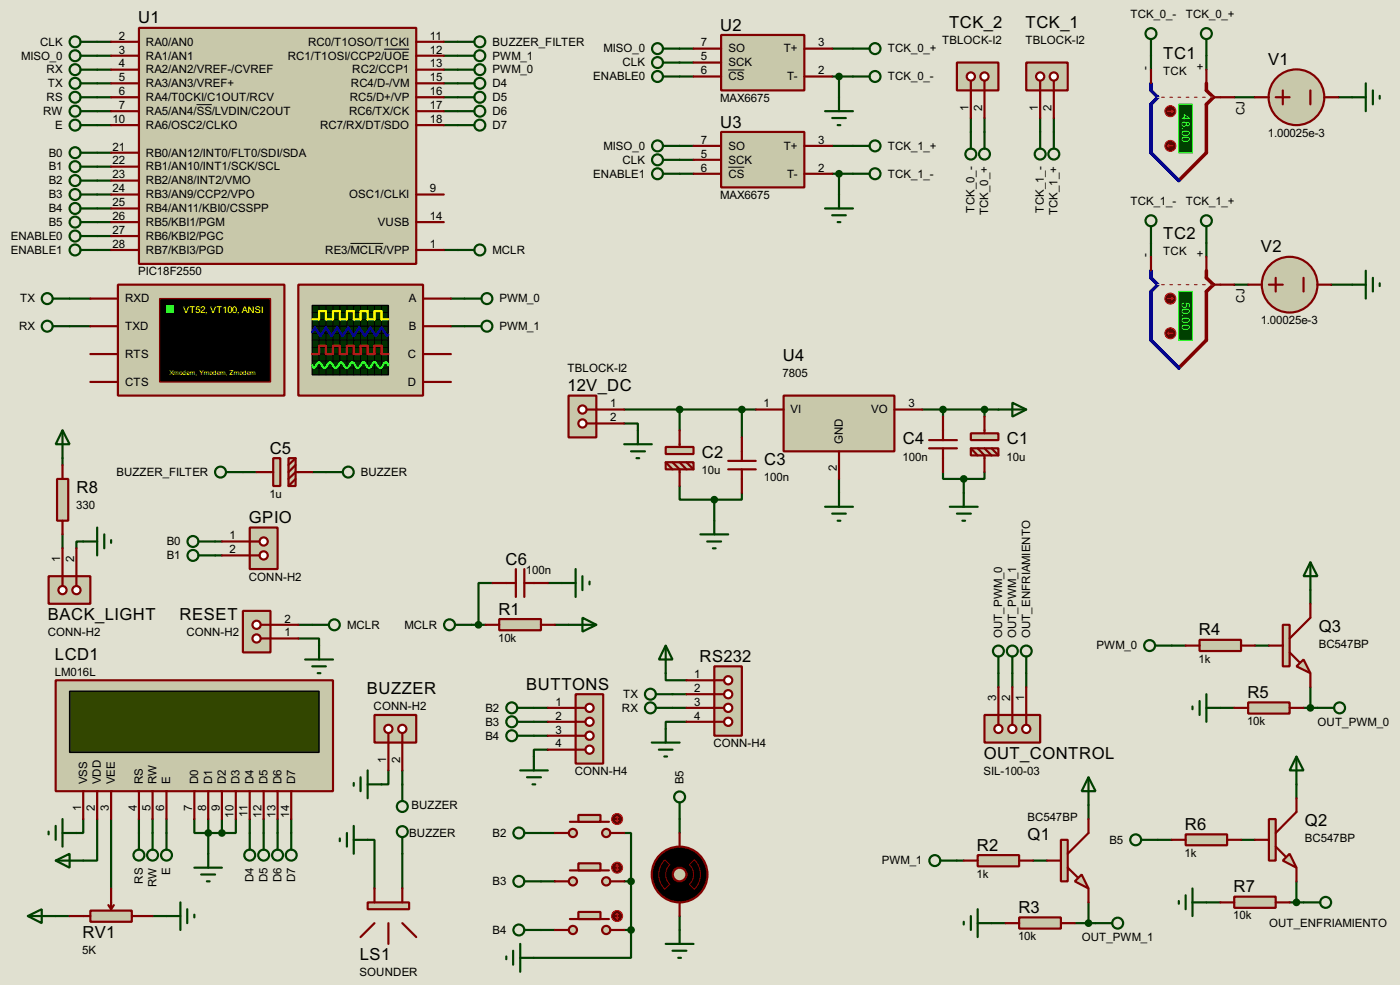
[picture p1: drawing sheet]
<svg xmlns="http://www.w3.org/2000/svg" width="256mm" height="180mm" viewBox="0 0 256 180" stroke-linecap="round" stroke-linejoin="round" font-family="sans-serif">
<path d="M0 0h256.5v180.3h-256.5z" fill="#e0e0d0"/>
<g fill="none" stroke="#004000" stroke-width=".4">
<path d="M17.8 17.8h2.6M17.8 15.3h2.6M17.8 7.7h2.6M17.8 10.2h2.6M17.8 12.8h2.6M81.3 17.8h2.6M81.3 15.3h2.6M81.3 7.7h2.6M81.3 10.2h2.6M81.3 12.8h2.6M124.5 8.9h2.6M124.5 11.5h2.6"/>
<path d="M124.5 14h2.6M152.5 8.9h3.8M152.5 14h3.8M153.7 14v3.8M210.9 10.2v2.6M221 10.2v2.6M226.1 17.8h3.8M245.2 17.8h2.5M17.8 20.4h2.6M17.8 22.9h2.6M17.8 30.5h2.6M17.8 28h2.6"/>
<path d="M17.8 38.2h2.6M17.8 35.6h2.6M17.8 33.1h2.6M81.3 20.4h2.6M81.3 22.9h2.6M124.5 26.7h2.6M124.5 29.3h2.6M124.5 31.8h2.6M152.5 26.7h3.8M152.5 31.8h3.8M153.7 31.8v3.8M177.9 21.6v2.6"/>
<path d="M180.4 21.6v2.6M190.6 21.6v2.6M193.1 21.6v2.6M12.8 54.7h3.8M12.8 59.7h3.8M17.8 43.2h2.6M17.8 45.8h2.6M17.8 40.7h2.6M81.3 45.8h2.6M82.6 54.7h2.5M82.6 59.7h2.5M210.9 44.5v2.5"/>
<path d="M221 44.5v2.5M226.1 52.1h2.6M243.9 52.1h3.8M114.4 77.5h2.5v1.3M114.4 75h24.1M124.5 75v3.8M135.9 75v5.1M169 75h13.9M172.8 75v1.3M180.4 75v1.3M11.5 83.9v1.2M11.5 97.8v2.6"/>
<path d="M15.3 99.1h-1.3v1.3M39.4 99.1h1.3M44.5 86.4h2.5M57.2 86.4h2.5M124.5 89v2.5h6.4M130.9 91.5v3.8M135.9 90.2v1.3h-5M153.7 87.7v2.5M172.8 86.4v1.3h3.8M176.6 87.7v2.5M180.4 86.4v1.3h-3.8M39.4 101.7h1.3"/>
<path d="M54.7 116.9h3.8v1.3M54.7 114.4h2.5M86.4 114.4h2.6M90.2 106.7h-2.5v7.7M100.4 106.7h2.5M101.7 114.4h2.5M214.7 118.2h2.5M229.9 118.2h2.6M240.1 108v2.5M97.8 134.7h2.6M97.8 132.1h2.6M97.8 129.6h2.6"/>
<path d="M100.4 137.2h-2.6v1.3M122 123.2v1.3h3.8M123.2 129.6h2.6M123.2 127.1h2.6M125.8 132.1h-3.8v1.3M182.9 123.2v2.6M185.5 123.2v2.6M188 123.2v2.6M223.6 129.6h2.5M238.8 129.6h2.6M240.1 125.8v3.8M15.3 149.9v2.6h-1.3"/>
<path d="M17.8 149.9v7.6h-2.5M20.4 149.9v12.7M25.5 149.9v2.6M28 149.9v2.6M30.5 149.9v2.6M35.6 149.9v2.6h5.1M38.2 149.9v6.4M40.7 149.9v2.6M43.2 149.9v2.6h-2.5M45.8 149.9v2.6M48.3 149.9v2.6M50.9 149.9v2.6"/>
<path d="M53.4 149.9v2.6M67.4 153.7h1.2v8.9M71.2 141v2.6h-1.3M73.7 141v2.6M73.7 156.3v6.3M99.1 152.5h2.6M114.4 152.5h1.2v8.8M124.5 149.9v2.6M175.3 157.5h1.3M189.3 157.5h2.5M199.4 147.4v2.5M212.1 153.7h2.6"/>
<path d="M227.4 153.7h2.5M237.5 143.6v2.5M10.2 167.7h2.6M28 167.7h2.5M99.1 170.2h2.6M99.1 161.3h2.6M114.4 170.2h1.2M114.4 161.3h1.2M115.6 170.2v5.1h-17.8M115.6 161.3v8.9M124.5 167.7v2.5M181.7 169h2.5"/>
<path d="M196.9 169h3.8M199.4 165.2v3.8M221 165.2h2.6M236.3 165.2h2.5M237.5 161.3v3.9"/>
</g>
<path d="M10.2 124.5h50.8v20.3h-50.8z" fill="#c8c8aa" stroke="#800000" stroke-width=".4"/>
<path d="M12.8 126.5h45.7v11.2h-45.7z" fill="#324600" stroke="#000" stroke-width=".25"/>
<g fill="none" stroke="#800000" stroke-width=".4">
<path d="M15.3 144.8v5.1M17.8 144.8v5.1M20.4 144.8v5.1M25.5 144.8v5.1M28 144.8v5.1M30.5 144.8v5.1M35.6 144.8v5.1M38.2 144.8v5.1M40.7 144.8v5.1M43.2 144.8v5.1M45.8 144.8v5.1M48.3 144.8v5.1"/>
<path d="M50.9 144.8v5.1M53.4 144.8v5.1"/>
</g>
<path d="M25.5 5.1h50.8v43.2h-50.8z" fill="#c8c8aa" stroke="#800000" stroke-width=".4"/>
<g fill="none" stroke="#800000" stroke-width=".4">
<path d="M20.4 7.7h5.1M20.4 10.2h5.1M20.4 12.8h5.1M20.4 15.3h5.1M20.4 17.8h5.1M76.3 7.7h5M76.3 10.2h5M76.3 12.8h5M76.3 15.3h5M76.3 17.8h5M20.4 20.4h5.1M20.4 22.9h5.1"/>
<path d="M20.4 35.6h5.1M20.4 28h5.1M20.4 30.5h5.1M20.4 33.1h5.1M20.4 38.2h5.1M76.3 20.4h5M76.3 22.9h5M76.3 35.6h5M20.4 40.7h5.1M20.4 43.2h5.1M20.4 45.8h5.1M76.3 40.7h5"/>
<path d="M76.3 45.8h5"/>
</g>
<path d="M36 19.2h2.8M70.4 9h4.6M64.2 44.6h6" fill="none" stroke="#000" stroke-width=".18"/>
<g fill="none" stroke="#004000" stroke-width=".4">
<path d="M14.8 17.8h3M83.9 17.8h3M83.9 15.3h3M14.8 20.4h3M14.8 22.9h3M83.9 20.4h3M83.9 22.9h3M25.5 152.5v3M28 152.5v3M30.5 152.5v3M45.8 152.5v3M48.3 152.5v3"/>
<path d="M50.9 152.5v3M53.4 152.5v3"/>
<circle cx="13.7" cy="17.8" r="1"/>
<circle cx="87.9" cy="17.8" r="1"/>
<circle cx="87.9" cy="15.3" r="1"/>
<circle cx="13.7" cy="20.4" r="1"/>
<circle cx="13.7" cy="22.9" r="1"/>
<circle cx="87.9" cy="22.9" r="1"/>
<circle cx="87.9" cy="20.4" r="1"/>
<circle cx="25.4" cy="156.5" r="1"/>
<circle cx="27.9" cy="156.5" r="1"/>
<circle cx="30.5" cy="156.5" r="1"/>
<circle cx="45.7" cy="156.5" r="1"/>
<circle cx="48.3" cy="156.5" r="1"/>
<circle cx="50.8" cy="156.5" r="1"/>
<circle cx="53.3" cy="156.5" r="1"/>
</g>
<path d="M132.1 6.4h15.3v10.2h-15.3z" fill="#c8c8aa" stroke="#800000" stroke-width=".4"/>
<path d="M127.1 14h5M127.1 8.9h5M127.1 11.5h5M147.4 14h5.1M147.4 8.9h5.1M222.3 17.8h1.3" fill="none" stroke="#800000" stroke-width=".4"/>
<path d="M133.4 12.8h3" fill="none" stroke="#000" stroke-width=".18"/>
<g fill="none" stroke="#004000" stroke-width=".4">
<path d="M14.8 7.7h3M14.8 43.2h3"/>
<circle cx="13.7" cy="7.7" r="1"/>
<circle cx="13.7" cy="43.2" r="1"/>
</g>
<path d="M221 15.3v1.3l1.3 1.2-1.3 1.3v8.9l-5 5.1" fill="none" stroke="#800000" stroke-width=".65"/>
<path d="M210.9 15.3v1.3l1.2 1.2-1.2 1.3v8.9l5.1 5.1" fill="none" stroke="#00f" stroke-width=".65"/>
<path d="M212.1 17.8h10.2" fill="none" stroke="#e0e0d0" stroke-width=".18"/>
<path d="M222.3 17.8h-10.2" fill="none" stroke="#800000" stroke-width=".18" stroke-dasharray=".5 1"/>
<path d="M216 19.1h2.5v8.9h-2.5z" fill="#004000" stroke="#0f0" stroke-width=".2"/>
<path d="M210.9 12.8v2.5M221 12.8v2.5M223.6 17.8h2.5" fill="none" stroke="#800000" stroke-width=".4"/>
<circle cx="214.4" cy="20.4" r="1" fill="#400000" stroke="#f00" stroke-width=".2"/>
<path d="M213.9 20.4h1M214.7 20.1l.2 .3M214.9 20.4l-.2 .2" fill="none" stroke="#f00" stroke-width=".2"/>
<circle cx="214.4" cy="26.7" r="1" fill="#400000" stroke="#f00" stroke-width=".2"/>
<path d="M213.9 26.7l.3 .3M213.9 26.7h1M214.2 26.5l-.3 .2" fill="none" stroke="#f00" stroke-width=".2"/>
<g fill="none" stroke="#004000" stroke-width=".4">
<path d="M14.8 10.2h3M121.5 8.9h3M121.5 11.5h3M121.5 14h3M14.8 45.8h3M104.2 114.4h5.1M106.7 113.1l2.6 1.3-2.6 1.2z"/>
<circle cx="13.7" cy="10.2" r="1"/>
<circle cx="120.4" cy="11.5" r="1"/>
<circle cx="120.4" cy="8.9" r="1"/>
<circle cx="120.4" cy="14" r="1"/>
<circle cx="13.7" cy="45.8" r="1"/>
</g>
<path d="M132.1 24.2h15.3v10.1h-15.3z" fill="#c8c8aa" stroke="#800000" stroke-width=".4"/>
<path d="M127.1 31.8h5M127.1 26.7h5M127.1 29.3h5M147.4 31.8h5.1M147.4 26.7h5.1M222.3 52.1h1.3" fill="none" stroke="#800000" stroke-width=".4"/>
<path d="M133.4 30.6h3" fill="none" stroke="#000" stroke-width=".18"/>
<path d="M221 49.6v1.3l1.3 1.2-1.3 1.3v8.9l-5 5.1" fill="none" stroke="#800000" stroke-width=".65"/>
<path d="M210.9 49.6v1.3l1.2 1.2-1.2 1.3v8.9l5.1 5.1" fill="none" stroke="#00f" stroke-width=".65"/>
<path d="M212.1 52.1h10.2" fill="none" stroke="#e0e0d0" stroke-width=".18"/>
<path d="M222.3 52.1h-10.2" fill="none" stroke="#800000" stroke-width=".18" stroke-dasharray=".5 1"/>
<path d="M216 53.4h2.5v8.9h-2.5z" fill="#004000" stroke="#0f0" stroke-width=".2"/>
<path d="M210.9 47v2.6M221 47v2.6M223.6 52.1h2.5" fill="none" stroke="#800000" stroke-width=".4"/>
<circle cx="214.4" cy="54.7" r="1" fill="#400000" stroke="#f00" stroke-width=".2"/>
<path d="M213.9 54.7h1M214.7 54.4l.2 .3M214.9 54.7l-.2 .2" fill="none" stroke="#f00" stroke-width=".2"/>
<circle cx="214.4" cy="61" r="1" fill="#400000" stroke="#f00" stroke-width=".2"/>
<path d="M213.9 61l.3 .3M213.9 61h1M214.2 60.8l-.3 .2" fill="none" stroke="#f00" stroke-width=".2"/>
<g fill="none" stroke="#004000" stroke-width=".4">
<path d="M83.9 12.8h3M83.9 10.2h3M121.5 26.7h3M121.5 29.3h3M121.5 31.8h3"/>
<circle cx="87.9" cy="10.2" r="1"/>
<circle cx="87.9" cy="12.8" r="1"/>
<circle cx="120.4" cy="26.7" r="1"/>
<circle cx="120.4" cy="29.3" r="1"/>
<circle cx="120.4" cy="31.8" r="1"/>
</g>
<path d="M54.7 52.1h22.8v20.3h-22.8z" fill="#c8c8aa" stroke="#800000" stroke-width=".4"/>
<path d="M57.2 55.9h14v12.7h-14z" fill="#003000" stroke="#000" stroke-width=".25"/>
<g fill="none" stroke="#000" stroke-width=".18">
<path d="M57.2 59.7h14M57.2 57.2h14M57.2 58.5h14M58.5 55.9v12.7M59.7 55.9v12.7M61 55.9v12.7M62.3 55.9v12.7M63.6 55.9v12.7M64.8 55.9v12.7M66.1 55.9v12.7M67.4 55.9v12.7M68.6 55.9v12.7"/>
<path d="M69.9 55.9v12.7M57.2 61h14M57.2 63.6h14M57.2 64.8h14M57.2 66.1h14M57.2 67.4h14M57.2 62.3h14"/>
</g>
<path d="M57.2 58.5h1.3v-1.5h1.2v1.5h1.3v-1.5h1.3v1.5h1.3v-1.5h1.2v1.5h1.3v-1.5h1.3v1.5h1.2v-1.5h1.3v1.5h1.3" fill="none" stroke="#ff0" stroke-width=".4"/>
<path d="M57.2 64.8h1.3v-1.5h1.2v1.5h1.3v-1.5h1.3v1.5h1.3v-1.5h1.2v1.5h1.3v-1.5h1.3v1.5h1.2v-1.5h1.3v1.5h1.3" fill="none" stroke="#f00" stroke-width=".4"/>
<path d="M57.2 60.8l.5-.8 1 1.5 1-1.5 1.1 1.5 1-1.5 1 1.5 1-1.5 1 1.5 1-1.5 1.1 1.5 1-1.5 1 1.5 1-1.5 1 1.5 .3-.2" fill="none" stroke="#00f" stroke-width=".4"/>
<path d="M57.2 66.9l.3 .5 .2-.2 .5-.8 .3-.1 .2 .1 .5 .8 .3 .2 .2-.2 .5-.8 .3-.1 .2 .1 .5 .8 .3 .2 .3-.2 .5-.8 .2-.1 .3 .1 .2 .5a.54 .54 0 0 0 .8 .3l.5-.8 .3-.1 .2 .1 .5 .8 .3 .2 .2-.2 .5-.8 .3-.1 .2 .1 .5 .8 .3 .2 .3-.2 .4-.8 .3-.1 .3 .1 .2 .5a.54 .54 0 0 0 .8 .3l.5-.8 .3-.1 .2 .1 .3 .5" fill="none" stroke="#0f0" stroke-width=".4"/>
<path d="M77.5 54.7h5.1M77.5 59.7h5.1M77.5 64.8h5.1M77.5 69.9h5.1" fill="none" stroke="#800000" stroke-width=".4"/>
<g fill="none" stroke="#004000" stroke-width=".4">
<path d="M153.7 17.8v2.6M151.2 20.4h5.1M151.2 38.2h5.1M152.5 21.6h2.5M152.5 39.4h2.5M153.5 22.9h.5M153.7 35.6v2.6M85.1 54.7h3.1M85.1 59.7h3.1M153.5 40.7h.5"/>
<circle cx="89.2" cy="54.7" r="1"/>
<circle cx="89.2" cy="59.7" r="1"/>
</g>
<circle cx="237.5" cy="17.8" r="5.1" fill="#c8c8aa" stroke="#800000" stroke-width=".4"/>
<path d="M229.9 17.8h2.6M233.7 17.8h2.6M235 16.6v2.5M240.1 16.6v2.5M242.6 17.8h2.6" fill="none" stroke="#800000" stroke-width=".4"/>
<path d="M247.7 17.8h2.5M250.2 15.3v5.1M251.5 16.6v2.5M252.8 17.6v.5" fill="none" stroke="#004000" stroke-width=".4"/>
<circle cx="236.2" cy="52.1" r="5.1" fill="#c8c8aa" stroke="#800000" stroke-width=".4"/>
<path d="M228.7 52.1h2.5M232.5 52.1h2.5M233.7 50.9v2.5M238.8 50.9v2.5M241.4 52.1h2.5" fill="none" stroke="#800000" stroke-width=".4"/>
<path d="M247.7 52.1h2.5M250.2 49.6v5.1M251.5 50.9v2.5M252.8 51.9v.5" fill="none" stroke="#004000" stroke-width=".4"/>
<g fill="#c8c8aa" stroke="#800000" stroke-width=".4">
<circle cx="111" cy="170.2" r=".75"/>
<circle cx="104.9" cy="170.2" r=".75"/>
</g>
<path d="M104.4 168.2h7.2" fill="none" stroke="#800000" stroke-width=".4"/>
<path d="M106 166.9h4v1.3h-4z" fill="#c8c8aa" stroke="#800000" stroke-width=".4"/>
<path d="M101.7 170.2h2.5M111.8 170.2h2.6" fill="none" stroke="#800000" stroke-width=".4"/>
<circle cx="113" cy="167.7" r="1" fill="#400000" stroke="#f00" stroke-width=".2"/>
<path d="M112.8 167.9l.3 .3M113.1 167.2v1M113.1 167.2l-.3 .2M113.1 167.2l.2 .2M113.3 167.9l-.2 .3" fill="none" stroke="#f00" stroke-width=".2"/>
<g fill="none" stroke="#004000" stroke-width=".4">
<path d="M14.8 30.5h3M14.8 28h3M14.8 38.2h3M14.8 35.6h3M14.8 33.1h3M14.8 40.7h3M96.1 170.2h3"/>
<circle cx="13.7" cy="30.5" r="1"/>
<circle cx="13.7" cy="33.1" r="1"/>
<circle cx="13.7" cy="38.2" r="1"/>
<circle cx="13.7" cy="35.6" r="1"/>
<circle cx="13.7" cy="28" r="1"/>
<circle cx="13.7" cy="40.7" r="1"/>
<circle cx="95" cy="170.2" r="1"/>
</g>
<g fill="#c8c8aa" stroke="#800000" stroke-width=".4">
<circle cx="111" cy="152.5" r=".75"/>
<circle cx="104.9" cy="152.5" r=".75"/>
</g>
<path d="M104.4 150.4h7.2" fill="none" stroke="#800000" stroke-width=".4"/>
<path d="M106 149.2h4v1.2h-4z" fill="#c8c8aa" stroke="#800000" stroke-width=".4"/>
<path d="M101.7 152.5h2.5M111.8 152.5h2.6" fill="none" stroke="#800000" stroke-width=".4"/>
<circle cx="113" cy="149.9" r="1" fill="#400000" stroke="#f00" stroke-width=".2"/>
<path d="M112.8 150.2l.3 .2M113.1 149.4v1M113.1 149.4l-.3 .3M113.1 149.4l.2 .3M113.3 150.2l-.2 .2" fill="none" stroke="#f00" stroke-width=".2"/>
<g fill="#c8c8aa" stroke="#800000" stroke-width=".4">
<circle cx="111" cy="161.3" r=".75"/>
<circle cx="104.9" cy="161.3" r=".75"/>
</g>
<path d="M104.4 159.3h7.2" fill="none" stroke="#800000" stroke-width=".4"/>
<path d="M106 158h4v1.3h-4z" fill="#c8c8aa" stroke="#800000" stroke-width=".4"/>
<path d="M101.7 161.3h2.5M111.8 161.3h2.6" fill="none" stroke="#800000" stroke-width=".4"/>
<circle cx="113" cy="158.8" r="1" fill="#400000" stroke="#f00" stroke-width=".2"/>
<path d="M112.8 159.1l.3 .2M113.1 158.3v1M113.1 158.3l-.3 .3M113.1 158.3l.2 .3M113.3 159.1l-.2 .2" fill="none" stroke="#f00" stroke-width=".2"/>
<g fill="none" stroke="#004000" stroke-width=".4">
<path d="M14.8 12.8h3M14.8 15.3h3M96.1 152.5h3M92.8 175.1v.5M94 174v2.6M95.3 175.3h2.5M95.3 172.8v5.1M96.1 161.3h3"/>
<circle cx="13.7" cy="12.8" r="1"/>
<circle cx="13.7" cy="15.3" r="1"/>
<circle cx="95" cy="152.5" r="1"/>
<circle cx="95" cy="161.3" r="1"/>
</g>
<circle cx="115.6" cy="161.3" r=".5" fill="#004000" stroke="#004000" stroke-width=".4"/>
<path d="M21.6 52.1h30.5v20.3h-30.5z" fill="#c8c8aa" stroke="#800000" stroke-width=".4"/>
<path d="M29.3 54.7h20.3v15.2h-20.3z" fill="#000" stroke="#800000" stroke-width=".25"/>
<path d="M30.5 55.9h1.3v1.3h-1.3z" fill="#0f0"/>
<path d="M16.6 54.7h5M16.6 59.7h5M16.6 64.8h5M16.6 69.9h5" fill="none" stroke="#800000" stroke-width=".4"/>
<g fill="none" stroke="#004000" stroke-width=".4">
<path d="M9.7 59.7h3.1M9.7 54.7h3.1M62.3 153.5v.5M63.6 152.5v2.5M64.8 153.7h2.6M64.8 151.2v5.1"/>
<circle cx="8.6" cy="54.7" r="1"/>
<circle cx="8.6" cy="59.7" r="1"/>
</g>
<path d="M67.4 165.2h7.6v1.2h-7.6z" fill="#c8c8aa" stroke="#800000" stroke-width=".4"/>
<path d="M68.6 169l-2.5 2.5M68.6 162.6v2.6M71.2 169v3.8M73.7 169l2.6 2.5M73.7 162.6v2.6" fill="none" stroke="#800000" stroke-width=".4"/>
<circle cx="124.5" cy="160.1" r="5.1" fill="#000" stroke="#800000" stroke-width=".4"/>
<path d="M121.8 157.4l.9 .9a2.54 2.54 0 0 0 0 3.6l-.9 .9a3.8 3.8 0 0 1 0-5.4zM126.3 158.3l.9-.9a3.8 3.8 0 0 1 0 5.4l-.9-.9a2.54 2.54 0 0 0 0-3.6z" fill="none" stroke="#800000" stroke-width=".18"/>
<circle cx="124.5" cy="160.1" r="1.25" fill="#c8c8aa" stroke="#800000" stroke-width=".4"/>
<path d="M124.5 152.5v2.5M124.5 165.2v2.5" fill="none" stroke="#800000" stroke-width=".4"/>
<g fill="none" stroke="#004000" stroke-width=".4">
<path d="M83.9 7.7h3M8.9 152.2v.5M10.2 157.5l2.6-1.2v2.5zM10.2 157.5h5.1M10.2 151.2v2.5M11.5 152.5h2.5M11.5 149.9v5.1M35.6 158.8h5.1M38.2 156.3v2.5M73.7 153.2v3.1M124.5 146.9v3M36.9 160.1h2.5"/>
<path d="M37.9 161.3h.5M122 172.8h5.1M123.2 174h2.6M124.3 175.3h.5M124.5 170.2v2.6"/>
<circle cx="87.9" cy="7.7" r="1"/>
<circle cx="73.7" cy="152.2" r="1"/>
<circle cx="124.5" cy="145.9" r="1"/>
</g>
<g fill="#004000" stroke="#004000" stroke-width=".4">
<circle cx="38.1" cy="152.5" r=".5"/>
<circle cx="40.6" cy="152.5" r=".5"/>
</g>
<path d="M16.6 166.7h7.6v2h-7.6z" fill="#c8c8aa" stroke="#800000" stroke-width=".4"/>
<path d="M12.8 167.7h3.8M19.9 165.7l.5 .7M20.4 162.6v3.8M20.9 165.7l-.5 .7M24.2 167.7h3.8" fill="none" stroke="#800000" stroke-width=".4"/>
<path d="M5.1 167.7l2.6-1.3v2.6zM5.1 167.7h5.1M30.5 167.7h2.6M33.1 165.2v5M34.3 166.4v2.6M35.6 167.4v.5" fill="none" stroke="#004000" stroke-width=".4"/>
<path d="M91.5 113.3h7.6v2.1h-7.6z" fill="#c8c8aa" stroke="#800000" stroke-width=".4"/>
<path d="M89 114.4h2.5M99.1 114.4h2.6" fill="none" stroke="#800000" stroke-width=".4"/>
<g fill="none" stroke="#004000" stroke-width=".4">
<path d="M156.3 8.9h3M156.3 14h3M210.9 7.2v3M221 7.2v3M156.3 26.7h3M156.3 31.8h3M210.9 41.5v3M221 41.5v3"/>
<circle cx="160.3" cy="8.9" r="1"/>
<circle cx="160.3" cy="14" r="1"/>
<circle cx="210.8" cy="6.2" r="1"/>
<circle cx="221" cy="6.2" r="1"/>
<circle cx="160.3" cy="31.8" r="1"/>
<circle cx="160.3" cy="26.7" r="1"/>
<circle cx="210.8" cy="40.4" r="1"/>
<circle cx="221" cy="40.4" r="1"/>
</g>
<g fill="#004000" stroke="#004000" stroke-width=".4">
<circle cx="153.7" cy="14" r=".5"/>
<circle cx="153.7" cy="31.8" r=".5"/>
</g>
<path d="M105.5 127.1h5v12.7h-5z" fill="#c8c8aa" stroke="#800000" stroke-width=".4"/>
<path d="M105.5 129.6h1.7" fill="none" stroke="#800000" stroke-width=".4"/>
<circle cx="108" cy="132.1" r=".75" fill="#feffff" stroke="#800000" stroke-width=".4"/>
<path d="M105.5 132.1h1.7" fill="none" stroke="#800000" stroke-width=".4"/>
<circle cx="108" cy="134.7" r=".75" fill="#feffff" stroke="#800000" stroke-width=".4"/>
<path d="M105.5 134.7h1.7" fill="none" stroke="#800000" stroke-width=".4"/>
<circle cx="108" cy="137.2" r=".75" fill="#feffff" stroke="#800000" stroke-width=".4"/>
<path d="M105.5 137.2h1.7" fill="none" stroke="#800000" stroke-width=".4"/>
<circle cx="108" cy="129.6" r=".75" fill="#feffff" stroke="#800000" stroke-width=".4"/>
<path d="M100.4 129.6h5.1M100.4 132.1h5.1M100.4 134.7h5.1M100.4 137.2h5.1" fill="none" stroke="#800000" stroke-width=".4"/>
<path d="M175.3 11.5h7.6v5.1h-7.6z" fill="#c8c8aa" stroke="#800000" stroke-width=".4"/>
<path d="M177.9 14.8v1.8" fill="none" stroke="#800000" stroke-width=".4"/>
<circle cx="177.8" cy="14" r=".75" fill="#feffff" stroke="#800000" stroke-width=".4"/>
<path d="M180.4 14.8v1.8" fill="none" stroke="#800000" stroke-width=".4"/>
<circle cx="180.3" cy="14" r=".75" fill="#feffff" stroke="#800000" stroke-width=".4"/>
<path d="M177.9 16.6v5M180.4 16.6v5" fill="none" stroke="#800000" stroke-width=".4"/>
<path d="M188 11.5h7.6v5.1h-7.6z" fill="#c8c8aa" stroke="#800000" stroke-width=".4"/>
<path d="M190.6 14.8v1.8" fill="none" stroke="#800000" stroke-width=".4"/>
<circle cx="190.5" cy="14" r=".75" fill="#feffff" stroke="#800000" stroke-width=".4"/>
<path d="M193.1 14.8v1.8" fill="none" stroke="#800000" stroke-width=".4"/>
<circle cx="193" cy="14" r=".75" fill="#feffff" stroke="#800000" stroke-width=".4"/>
<path d="M190.6 16.6v5M193.1 16.6v5" fill="none" stroke="#800000" stroke-width=".4"/>
<g fill="none" stroke="#004000" stroke-width=".4">
<path d="M177.9 24.2v3M180.4 24.2v3M190.6 24.2v3M193.1 24.2v3"/>
<circle cx="177.8" cy="28.2" r="1"/>
<circle cx="180.3" cy="28.2" r="1"/>
<circle cx="190.5" cy="28.2" r="1"/>
<circle cx="193" cy="28.2" r="1"/>
</g>
<path d="M68.6 130.9h7.7v5h-7.7z" fill="#c8c8aa" stroke="#800000" stroke-width=".4"/>
<path d="M71.2 134.2v1.7" fill="none" stroke="#800000" stroke-width=".4"/>
<circle cx="73.7" cy="133.4" r=".75" fill="#feffff" stroke="#800000" stroke-width=".4"/>
<path d="M73.7 134.2v1.7" fill="none" stroke="#800000" stroke-width=".4"/>
<circle cx="71.1" cy="133.4" r=".75" fill="#feffff" stroke="#800000" stroke-width=".4"/>
<path d="M71.2 135.9v5.1M73.7 135.9v5.1" fill="none" stroke="#800000" stroke-width=".4"/>
<g fill="none" stroke="#004000" stroke-width=".4">
<path d="M83.9 45.8h3M83.4 114.4h3M94.8 134.7h3M94.8 132.1h3M94.8 129.6h3M97.8 138.5v2.5M64.8 143.3v.5M66.1 142.3v2.5M67.4 143.6h2.5M67.4 141v5.1M73.7 143.6v3M95.3 141h5.1"/>
<path d="M96.6 142.3h2.5M97.6 143.6h.5"/>
<circle cx="87.9" cy="45.8" r="1"/>
<circle cx="82.3" cy="114.4" r="1"/>
<circle cx="93.7" cy="132.1" r="1"/>
<circle cx="93.7" cy="129.6" r="1"/>
<circle cx="93.7" cy="134.7" r="1"/>
<circle cx="73.7" cy="147.6" r="1"/>
</g>
<circle cx="115.6" cy="170.2" r=".5" fill="#004000" stroke="#004000" stroke-width=".4"/>
<path d="M44.5 111.8h5.1v7.6h-5.1z" fill="#c8c8aa" stroke="#800000" stroke-width=".4"/>
<path d="M47.8 116.9h1.8" fill="none" stroke="#800000" stroke-width=".4"/>
<circle cx="47" cy="114.4" r=".75" fill="#feffff" stroke="#800000" stroke-width=".4"/>
<path d="M47.8 114.4h1.8" fill="none" stroke="#800000" stroke-width=".4"/>
<circle cx="47" cy="116.9" r=".75" fill="#feffff" stroke="#800000" stroke-width=".4"/>
<path d="M49.6 116.9h5.1M49.6 114.4h5.1" fill="none" stroke="#800000" stroke-width=".4"/>
<g fill="none" stroke="#004000" stroke-width=".4">
<path d="M57.2 114.4h3.1M58.5 118.2v2.5M55.9 120.7h5.1M57.2 122h2.5M58.2 123.2h.5M172.3 157.5h3M199.4 142.3l1.3 2.5h-2.5zM199.4 142.3v5.1M176.6 168.7v.5M177.9 167.7v2.5M179.1 169h2.6M179.1 166.4v5.1"/>
<circle cx="61.2" cy="114.4" r="1"/>
<circle cx="171.2" cy="157.5" r="1"/>
</g>
<path d="M186.7 167.9h7.7v2.1h-7.7z" fill="#c8c8aa" stroke="#800000" stroke-width=".4"/>
<path d="M184.2 169h2.5M194.4 169h2.5" fill="none" stroke="#800000" stroke-width=".4"/>
<g fill="none" stroke="#004000" stroke-width=".4">
<path d="M211.6 118.2h3.1M240.1 102.9l1.3 2.6h-2.6zM240.1 102.9v5.1M218.5 129.3v.5M219.8 128.3v2.6M221 129.6h2.6M221 127.1v5"/>
<circle cx="210.6" cy="118.2" r="1"/>
</g>
<path d="M228.7 128.6h7.6v2h-7.6z" fill="#c8c8aa" stroke="#800000" stroke-width=".4"/>
<path d="M226.1 129.6h2.6M236.3 129.6h2.5" fill="none" stroke="#800000" stroke-width=".4"/>
<path d="M130.9 122h5v12.7h-5z" fill="#c8c8aa" stroke="#800000" stroke-width=".4"/>
<path d="M130.9 124.5h1.7" fill="none" stroke="#800000" stroke-width=".4"/>
<circle cx="133.4" cy="127.1" r=".75" fill="#feffff" stroke="#800000" stroke-width=".4"/>
<path d="M130.9 127.1h1.7" fill="none" stroke="#800000" stroke-width=".4"/>
<circle cx="133.4" cy="129.6" r=".75" fill="#feffff" stroke="#800000" stroke-width=".4"/>
<path d="M130.9 129.6h1.7" fill="none" stroke="#800000" stroke-width=".4"/>
<circle cx="133.4" cy="132.1" r=".75" fill="#feffff" stroke="#800000" stroke-width=".4"/>
<path d="M130.9 132.1h1.7" fill="none" stroke="#800000" stroke-width=".4"/>
<circle cx="133.4" cy="124.5" r=".75" fill="#feffff" stroke="#800000" stroke-width=".4"/>
<path d="M125.8 124.5h5.1M125.8 127.1h5.1M125.8 129.6h5.1M125.8 132.1h5.1" fill="none" stroke="#800000" stroke-width=".4"/>
<g fill="none" stroke="#004000" stroke-width=".4">
<path d="M122 118.2l1.2 2.5h-2.5zM122 118.2v5M119.4 135.9h5.1M120.2 129.6h3M120.2 127.1h3M120.7 137.2h2.5M121.7 138.5h.5M122 133.4v2.5M237.5 138.5l1.3 2.5h-2.5zM237.5 138.5v5.1M209.1 153.7h3M216 164.9v.5"/>
<path d="M217.2 163.9v2.5M218.5 165.2h2.5M218.5 162.6v5.1"/>
<circle cx="119.1" cy="129.6" r="1"/>
<circle cx="119.1" cy="127.1" r="1"/>
<circle cx="208" cy="153.7" r="1"/>
</g>
<path d="M226.1 164.1h7.6v2.1h-7.6z" fill="#c8c8aa" stroke="#800000" stroke-width=".4"/>
<path d="M223.6 165.2h2.5M233.7 165.2h2.6" fill="none" stroke="#800000" stroke-width=".4"/>
<path d="M143.6 72.4h20.3v10.2h-20.3z" fill="#c8c8aa" stroke="#800000" stroke-width=".4"/>
<path d="M138.5 75h5.1M163.9 75h5.1M153.7 82.6v5.1" fill="none" stroke="#800000" stroke-width=".4"/>
<path d="M104.2 72.4h5.1v7.7h-5.1z" fill="#c8c8aa" stroke="#800000" stroke-width=".4"/>
<path d="M107.5 75h1.8" fill="none" stroke="#800000" stroke-width=".4"/>
<circle cx="106.7" cy="75" r=".75" fill="#feffff" stroke="#800000" stroke-width=".4"/>
<path d="M107.5 77.5h1.8" fill="none" stroke="#800000" stroke-width=".4"/>
<circle cx="106.7" cy="77.5" r=".75" fill="#feffff" stroke="#800000" stroke-width=".4"/>
<path d="M109.3 75h5.1M109.3 77.5h5.1" fill="none" stroke="#800000" stroke-width=".4"/>
<path d="M116.9 78.8v2.5M114.4 81.3h5M115.6 82.6h2.6M116.6 83.9h.5M151.2 92.8h5.1M152.5 94h2.5M153.5 95.3h.5M153.7 90.2v2.6" fill="none" stroke="#004000" stroke-width=".4"/>
<g fill="#c8c8aa" stroke="#800000" stroke-width=".4">
<path d="M177.9 79.3h5v1.3h-5z"/>
<path d="M177.9 82.1h5v1.3h-5z"/>
</g>
<path d="M180.4 76.3v3M177.9 82.1l1.2 1.3M179.1 82.1l1.3 1.3v3M180.4 82.1l1.3 1.3M181.7 82.1l1.2 1.3" fill="none" stroke="#800000" stroke-width=".4"/>
<g fill="#c8c8aa" stroke="#800000" stroke-width=".4">
<path d="M122 81.8h5.1v1.3h-5.1z"/>
<path d="M122 84.6h5.1v1.3h-5.1z"/>
</g>
<g fill="none" stroke="#800000" stroke-width=".4">
<path d="M124.5 78.8v3M172.8 76.3v4.3M122 84.6l1.2 1.3M123.2 84.6l1.3 1.3v3.1M124.5 84.6l1.3 1.3M125.8 84.6l1.3 1.3M133.4 85.9h5.1M133.4 84.4h5.1M135.9 80.1v4.3M135.9 85.9v4.3M170.2 82.1h5.1M170.2 80.6h5.1"/>
<path d="M172.8 82.1v4.3"/>
</g>
<g fill="#004000" stroke="#004000" stroke-width=".4">
<circle cx="124.5" cy="75" r=".5"/>
<circle cx="135.9" cy="75" r=".5"/>
<circle cx="130.8" cy="91.5" r=".5"/>
<circle cx="172.7" cy="75" r=".5"/>
<circle cx="176.5" cy="87.7" r=".5"/>
<circle cx="180.3" cy="75" r=".5"/>
</g>
<path d="M182.9 75h5.1M185.5 73.7l2.5 1.3-2.5 1.3zM128.3 97.8h5.1M129.6 99.1h2.5M130.9 95.3v2.5M174 92.8h5.1M175.3 94h2.6M176.3 95.3h.5M176.6 90.2v2.6M130.6 100.4h.5" fill="none" stroke="#004000" stroke-width=".4"/>
<path d="M8.9 105.5h7.7v5h-7.7z" fill="#c8c8aa" stroke="#800000" stroke-width=".4"/>
<path d="M11.5 105.5v1.7" fill="none" stroke="#800000" stroke-width=".4"/>
<circle cx="14" cy="108" r=".75" fill="#feffff" stroke="#800000" stroke-width=".4"/>
<path d="M14 105.5v1.7" fill="none" stroke="#800000" stroke-width=".4"/>
<circle cx="11.4" cy="108" r=".75" fill="#feffff" stroke="#800000" stroke-width=".4"/>
<path d="M11.5 100.4v5.1M14 100.4v5.1" fill="none" stroke="#800000" stroke-width=".4"/>
<path d="M10.5 87.7h2v7.6h-2z" fill="#c8c8aa" stroke="#800000" stroke-width=".4"/>
<path d="M11.5 85.1v2.6M11.5 95.3v2.5" fill="none" stroke="#800000" stroke-width=".4"/>
<path d="M11.5 78.8l1.3 2.5h-2.6zM11.5 78.8v5.1M15.3 99.1h2.5M17.8 96.6v5.1M19.1 97.8v2.6M20.4 98.9v.5" fill="none" stroke="#004000" stroke-width=".4"/>
<path d="M196.9 161.3l1.3-1.2 1.2 2.5z" fill="#c8c8aa" stroke="#800000" stroke-width=".4"/>
<path d="M194.4 153.7h1.2v7.6h-1.2z" fill="#c8c8aa" stroke="#800000" stroke-width=".4"/>
<path d="M191.8 157.5h2.6M195.6 158.8l1.8 1.8M199.4 149.9v2.6l-3.8 3.8M199.4 162.6v2.6" fill="none" stroke="#800000" stroke-width=".4"/>
<path d="M236.3 156.3l1.2 2.5-2.5-1.3z" fill="#c8c8aa" stroke="#800000" stroke-width=".4"/>
<path d="M232.5 149.9h1.2v7.6h-1.2z" fill="#c8c8aa" stroke="#800000" stroke-width=".4"/>
<path d="M229.9 153.7h2.6M233.7 155l1.8 1.8M237.5 146.1v2.5l-3.8 3.9M237.5 158.8v2.5" fill="none" stroke="#800000" stroke-width=".4"/>
<path d="M237.5 122l1.3-1.3 1.3 2.5z" fill="#c8c8aa" stroke="#800000" stroke-width=".4"/>
<path d="M235 114.4h1.3v7.6h-1.3z" fill="#c8c8aa" stroke="#800000" stroke-width=".4"/>
<path d="M232.5 118.2h2.5M236.3 119.4l1.8 1.8M240.1 110.5v2.6l-3.8 3.8M240.1 123.2v2.6" fill="none" stroke="#800000" stroke-width=".4"/>
<g fill="none" stroke="#004000" stroke-width=".4">
<path d="M182.9 120.2v3M185.5 120.2v3M188 120.2v3M241.4 129.6h3M200.7 169h3.1M238.8 165.2h3.1"/>
<circle cx="182.9" cy="119.2" r="1"/>
<circle cx="185.4" cy="119.2" r="1"/>
<circle cx="188" cy="119.2" r="1"/>
<circle cx="245.4" cy="129.6" r="1"/>
<circle cx="204.7" cy="169" r="1"/>
<circle cx="242.8" cy="165.2" r="1"/>
</g>
<g fill="#004000" stroke="#004000" stroke-width=".4">
<circle cx="240" cy="129.6" r=".5"/>
<circle cx="237.5" cy="165.2" r=".5"/>
<circle cx="199.4" cy="169" r=".5"/>
</g>
<path d="M180.4 130.9h10.2v5h-10.2z" fill="#c8c8aa" stroke="#800000" stroke-width=".4"/>
<path d="M188 130.9v1.7" fill="none" stroke="#800000" stroke-width=".4"/>
<circle cx="185.4" cy="133.4" r=".75" fill="#feffff" stroke="#800000" stroke-width=".4"/>
<path d="M185.5 130.9v1.7" fill="none" stroke="#800000" stroke-width=".4"/>
<circle cx="182.9" cy="133.4" r=".75" fill="#feffff" stroke="#800000" stroke-width=".4"/>
<path d="M182.9 130.9v1.7" fill="none" stroke="#800000" stroke-width=".4"/>
<circle cx="188" cy="133.4" r=".75" fill="#feffff" stroke="#800000" stroke-width=".4"/>
<path d="M182.9 125.8v5.1M185.5 125.8v5.1M188 125.8v5.1" fill="none" stroke="#800000" stroke-width=".4"/>
<g fill="#c8c8aa" stroke="#800000" stroke-width=".4">
<path d="M50.1 83.9h1.3v5.1h-1.3z"/>
<path d="M52.9 83.9h1.3v5.1h-1.3z"/>
</g>
<path d="M47 86.4h3.1M54.2 83.9l-1.3 1.2M54.2 85.1l-1.3 1.3M54.2 87.7l-1.3 1.3M57.2 86.4h-3l-1.3 1.3" fill="none" stroke="#800000" stroke-width=".4"/>
<g fill="none" stroke="#004000" stroke-width=".4">
<path d="M41.5 86.4h3M59.7 86.4h3.1"/>
<circle cx="40.4" cy="86.4" r="1"/>
<circle cx="63.8" cy="86.4" r="1"/>
</g>
<path d="M45.8 96.6h5.1v7.6h-5.1z" fill="#c8c8aa" stroke="#800000" stroke-width=".4"/>
<path d="M45.8 99.1h1.8" fill="none" stroke="#800000" stroke-width=".4"/>
<circle cx="48.3" cy="101.7" r=".75" fill="#feffff" stroke="#800000" stroke-width=".4"/>
<path d="M45.8 101.7h1.8" fill="none" stroke="#800000" stroke-width=".4"/>
<circle cx="48.3" cy="99.1" r=".75" fill="#feffff" stroke="#800000" stroke-width=".4"/>
<path d="M40.7 99.1h5.1M40.7 101.7h5.1" fill="none" stroke="#800000" stroke-width=".4"/>
<g fill="none" stroke="#004000" stroke-width=".4">
<path d="M36.4 99.1h3M36.4 101.7h3"/>
<circle cx="35.3" cy="99.1" r="1"/>
<circle cx="35.3" cy="101.7" r="1"/>
</g>
<path d="M179.1 156.5h7.6v2.1h-7.6z" fill="#c8c8aa" stroke="#800000" stroke-width=".4"/>
<path d="M176.6 157.5h2.5M186.7 157.5h2.6" fill="none" stroke="#800000" stroke-width=".4"/>
<path d="M219.8 117.1h7.6v2.1h-7.6z" fill="#c8c8aa" stroke="#800000" stroke-width=".4"/>
<path d="M217.2 118.2h2.6M227.4 118.2h2.5" fill="none" stroke="#800000" stroke-width=".4"/>
<path d="M217.2 152.7h7.6v2h-7.6z" fill="#c8c8aa" stroke="#800000" stroke-width=".4"/>
<path d="M90.2 106.7h4.3M94.5 104.2v5.1M96.1 104.2v5.1M96.1 106.7h4.3M214.7 153.7h2.5M224.8 153.7h2.6" fill="none" stroke="#800000" stroke-width=".4"/>
<circle cx="87.6" cy="114.4" r=".5" fill="#004000" stroke="#004000" stroke-width=".4"/>
<path d="M102.9 106.7h2.6M105.5 104.2v5.1M106.7 105.5v2.5M108 106.5v.5" fill="none" stroke="#004000" stroke-width=".4"/>
<g font-size="3.4">
<text x="25.3" y="4.3">U1</text>
<text x="132" y="5.6">U2</text>
<text x="173.9" y="5.1">TCK_2</text>
<text x="187.9" y="5.1">TCK_1</text>
<text x="213.1" y="10.8">TC1</text>
<text x="232.3" y="12">V1</text>
<text x="132" y="23.3">U3</text>
<text x="213.1" y="43.7">TC2</text>
<text x="231" y="46.2">V2</text>
<text x="104" y="71.6">12V_DC</text>
<text x="143.4" y="66.1">U4</text>
<text x="49.4" y="83.1">C5</text>
<text x="128.6" y="83.9">C2</text>
<text x="165.4" y="81.3">C4</text>
<text x="184.5" y="81.3">C1</text>
<text x="140" y="85.2">C3</text>
<text x="14" y="90.2">R8</text>
<text x="45.6" y="95.8">GPIO</text>
<text x="92.6" y="103.4">C6</text>
<text x="8.8" y="113.5">BACK_LIGHT</text>
<text x="32.9" y="113.6">RESET</text>
<text x="91.3" y="112.5">R1</text>
<text x="219.6" y="116.3">R4</text>
<text x="241.6" y="115.6">Q3</text>
<text x="10.1" y="120.7">LCD1</text>
<text x="128.2" y="121.2">RS232</text>
<text x="67.2" y="127.1">BUZZER</text>
<text x="96.4" y="126.3">BUTTONS</text>
<text x="228.5" y="127.8">R5</text>
<text x="180.2" y="138.9">OUT_CONTROL</text>
<text x="179" y="155.7">R2</text>
<text x="188.3" y="153.7">Q1</text>
<text x="217.1" y="151.9">R6</text>
<text x="239.1" y="151.2">Q2</text>
<text x="186.6" y="167.1">R3</text>
<text x="226" y="163.3">R7</text>
<text x="15.1" y="171.7">RV1</text>
<text x="65.9" y="175.7">LS1</text>
</g>
<g font-size="2.4">
<text x="207.1" y="3.2">TCK_0_-</text>
<text x="217.2" y="3.2">TCK_0_+</text>
<text x="3.9" y="10.9">MISO_0</text>
<text x="7.3" y="8.3">CLK</text>
<text x="21.8" y="7.2">2</text>
<text x="21.8" y="9.8">3</text>
<text x="26.7" y="8.3">RA0/AN0</text>
<text x="26.7" y="10.9">RA1/AN1</text>
<text x="52.7" y="10.9">RC1/T1OSI/CCP2/UOE</text>
<text x="56.4" y="8.3">RC0/T1OSO/T1CKI</text>
<text x="78.8" y="7.2">11</text>
<text x="78.8" y="9.8">12</text>
<text x="90.2" y="10.9">PWM_1</text>
<text x="90.2" y="8.3">BUZZER_FILTER</text>
<text x="110.6" y="9.6">MISO_0</text>
<text x="128.4" y="8.5">7</text>
<text x="128.4" y="11.1">5</text>
<text x="133.4" y="9.6">SO</text>
<text x="143.6" y="9.6">T+</text>
<text x="149.9" y="8.5">3</text>
<text x="162.6" y="9.6">TCK_0_+</text>
<text x="172.6" y="8.1">TBLOCK-I2</text>
<text x="187.8" y="8.1">TBLOCK-I2</text>
<text x="8.5" y="13.4">RX</text>
<text x="8.7" y="15.9">TX</text>
<text x="21.8" y="12.3">4</text>
<text x="21.8" y="14.8">5</text>
<text x="21.8" y="17.4">6</text>
<text x="26.7" y="13.4">RA2/AN2/VREF-/CVREF</text>
<text x="26.7" y="15.9">RA3/AN3/VREF+</text>
<text x="64.3" y="15.9">RC4/D-/VM</text>
<text x="64.5" y="13.4">RC2/CCP1</text>
<text x="78.8" y="12.3">13</text>
<text x="78.8" y="14.8">15</text>
<text x="78.8" y="17.4">16</text>
<text x="90.2" y="15.9">D4</text>
<text x="90.2" y="13.4">PWM_0</text>
<text x="108.7" y="14.7">ENABLE0</text>
<text x="114" y="12.2">CLK</text>
<text x="128.4" y="13.6">6</text>
<text x="133.4" y="12.2">SCK</text>
<text x="133.4" y="14.7">CS</text>
<text x="144.2" y="14.7">T-</text>
<text x="149.9" y="13.6">2</text>
<text x="162.6" y="14.7">TCK_0_-</text>
<text x="210.5" y="12.7" transform="rotate(-90 210.5 12.7)">-</text>
<text x="213.1" y="13.7">TCK</text>
<text x="220.6" y="12.7" transform="rotate(-90 220.6 12.7)">+</text>
<text x="7.9" y="21">RW</text>
<text x="8.5" y="18.5">RS</text>
<text x="10.1" y="23.6">E</text>
<text x="20.6" y="22.5">10</text>
<text x="21.8" y="19.9">7</text>
<text x="26.7" y="18.5">RA4/T0CKI/C1OUT/RCV</text>
<text x="26.7" y="21">RA5/AN4/SS/LVDIN/C2OUT</text>
<text x="26.7" y="23.6">RA6/OSC2/CLKO</text>
<text x="58.6" y="23.6">RC7/RX/DT/SDO</text>
<text x="63.9" y="21">RC6/TX/CK</text>
<text x="64.1" y="18.5">RC5/D+/VP</text>
<text x="78.8" y="19.9">17</text>
<text x="78.8" y="22.5">18</text>
<text x="90.2" y="18.5">D5</text>
<text x="90.2" y="21">D6</text>
<text x="90.2" y="23.6">D7</text>
<text x="131.9" y="18.7">MAX6675</text>
<text x="177.5" y="20.3" transform="rotate(-90 177.5 20.3)">1</text>
<text x="180" y="20.3" transform="rotate(-90 180 20.3)">2</text>
<text x="190.1" y="20.3" transform="rotate(-90 190.1 20.3)">1</text>
<text x="192.6" y="20.2" transform="rotate(-90 192.6 20.2)">2</text>
<text x="228" y="21.1" transform="rotate(-90 228 21.1)">CJ</text>
<text x="8.9" y="28.6">B0</text>
<text x="20.6" y="27.5">21</text>
<text x="26.7" y="28.6">RB0/AN12/INT0/FLT0/SDI/SDA</text>
<text x="110.6" y="27.4">MISO_0</text>
<text x="114" y="30">CLK</text>
<text x="128.4" y="26.3">7</text>
<text x="128.4" y="28.9">5</text>
<text x="133.4" y="27.4">SO</text>
<text x="133.4" y="30">SCK</text>
<text x="143.6" y="27.4">T+</text>
<text x="149.9" y="26.3">3</text>
<text x="162.6" y="27.4">TCK_1_+</text>
<text x="232.3" y="25">1.00025e-3</text>
<text x="8.9" y="31.2">B1</text>
<text x="8.9" y="33.8">B2</text>
<text x="20.6" y="30.1">22</text>
<text x="20.6" y="32.6">23</text>
<text x="20.6" y="35.2">24</text>
<text x="26.7" y="31.2">RB1/AN10/INT1/SCK/SCL</text>
<text x="26.7" y="33.8">RB2/AN8/INT2/VMO</text>
<text x="78.8" y="35.2">9</text>
<text x="108.7" y="32.5">ENABLE1</text>
<text x="128.4" y="31.4">6</text>
<text x="133.4" y="32.5">CS</text>
<text x="144.2" y="32.5">T-</text>
<text x="149.9" y="31.4">2</text>
<text x="162.6" y="32.5">TCK_1_-</text>
<text x="8.9" y="41.3">B5</text>
<text x="8.9" y="38.8">B4</text>
<text x="8.9" y="36.3">B3</text>
<text x="20.6" y="37.7">25</text>
<text x="20.6" y="40.2">26</text>
<text x="26.7" y="36.3">RB3/AN9/CCP2/VPO</text>
<text x="26.7" y="38.8">RB4/AN11/KBI0/CSSPP</text>
<text x="26.7" y="41.3">RB5/KBI1/PGM</text>
<text x="64" y="36.3">OSC1/CLKI</text>
<text x="69.2" y="41.3">VUSB</text>
<text x="78.8" y="40.2">14</text>
<text x="131.9" y="36.4">MAX6675</text>
<text x="178.6" y="38.9" transform="rotate(-90 178.6 38.9)">TCK_0_-</text>
<text x="181" y="39.4" transform="rotate(-90 181 39.4)">TCK_0_+</text>
<text x="191.2" y="38.9" transform="rotate(-90 191.2 38.9)">TCK_1_-</text>
<text x="193.7" y="39.4" transform="rotate(-90 193.7 39.4)">TCK_1_+</text>
<text x="207.1" y="37.6">TCK_1_-</text>
<text x="217.2" y="37.6">TCK_1_+</text>
<text x="2" y="43.9">ENABLE0</text>
<text x="2" y="46.5">ENABLE1</text>
<text x="20.6" y="42.8">27</text>
<text x="20.6" y="45.4">28</text>
<text x="26.7" y="43.9">RB6/KBI2/PGC</text>
<text x="26.7" y="46.5">RB7/KBI3/PGD</text>
<text x="59.6" y="46.5">RE3/MCLR/VPP</text>
<text x="78.8" y="45.4">1</text>
<text x="90.2" y="46.5">MCLR</text>
<text x="210.5" y="47" transform="rotate(-90 210.5 47)">-</text>
<text x="213.1" y="46.7">TCK</text>
<text x="220.6" y="47" transform="rotate(-90 220.6 47)">+</text>
<text x="25.3" y="50.4">PIC18F2550</text>
<text x="3.7" y="55.4">TX</text>
<text x="22.9" y="55.4">RXD</text>
<text x="74.9" y="55.4">A</text>
<text x="91.5" y="55.4">PWM_0</text>
<text x="228" y="55.4" transform="rotate(-90 228 55.4)">CJ</text>
<text x="231" y="59.3">1.00025e-3</text>
<text x="3.5" y="60.4">RX</text>
<text x="22.9" y="65.5">RTS</text>
<text x="22.9" y="60.4">TXD</text>
<text x="74.7" y="65.5">C</text>
<text x="74.9" y="60.4">B</text>
<text x="91.5" y="60.4">PWM_1</text>
<text x="22.9" y="70.6">CTS</text>
<text x="74.7" y="70.6">D</text>
<text x="104" y="68.1">TBLOCK-I2</text>
<text x="143.4" y="69.1">7805</text>
<text x="111.8" y="74.6">1</text>
<text x="111.8" y="77.1">2</text>
<text x="139.9" y="74.6">1</text>
<text x="144.8" y="75.7">VI</text>
<text x="159.6" y="75.7">VO</text>
<text x="166.4" y="74.6">3</text>
<text x="154.4" y="81.3" transform="rotate(-90 154.4 81.3)">GND</text>
<text x="21.3" y="87.1">BUZZER_FILTER</text>
<text x="66.1" y="87.1">BUZZER</text>
<text x="128.5" y="86.8">10u</text>
<text x="140" y="88.1">100n</text>
<text x="153.3" y="86.3" transform="rotate(-90 153.3 86.3)">2</text>
<text x="165.4" y="84.3">100n</text>
<text x="184.4" y="84.3">10u</text>
<text x="14" y="93.2">330</text>
<text x="49.4" y="91.1">1u</text>
<text x="30.5" y="99.8">B0</text>
<text x="42.1" y="98.7">1</text>
<text x="42.1" y="101.2">2</text>
<text x="11.1" y="102.9" transform="rotate(-90 11.1 102.9)">1</text>
<text x="13.6" y="102.9" transform="rotate(-90 13.6 102.9)">2</text>
<text x="30.5" y="102.4">B1</text>
<text x="45.6" y="106.3">CONN-H2</text>
<text x="96.4" y="105">100n</text>
<text x="52.1" y="114">2</text>
<text x="8.7" y="116.5">CONN-H2</text>
<text x="34.1" y="116.5">CONN-H2</text>
<text x="52.1" y="116.5">1</text>
<text x="63.6" y="115.1">MCLR</text>
<text x="74.1" y="115.1">MCLR</text>
<text x="91.3" y="117.5">10k</text>
<text x="183.6" y="116.8" transform="rotate(-90 183.6 116.8)">OUT_PWM_0</text>
<text x="186.2" y="116.8" transform="rotate(-90 186.2 116.8)">OUT_PWM_1</text>
<text x="188.7" y="116.8" transform="rotate(-90 188.7 116.8)">OUT_ENFRIAMIENTO</text>
<text x="200.9" y="118.9">PWM_0</text>
<text x="241.6" y="118.6">BC547BP</text>
<text x="10" y="123.7">LM016L</text>
<text x="127.2" y="124.1">1</text>
<text x="219.6" y="121.3">1k</text>
<text x="68.4" y="130">CONN-H2</text>
<text x="88.9" y="130.3">B2</text>
<text x="101.8" y="129.2">1</text>
<text x="101.8" y="131.7">2</text>
<text x="113.9" y="130.3">RX</text>
<text x="114.1" y="127.8">TX</text>
<text x="127.2" y="126.7">2</text>
<text x="127.2" y="129.2">3</text>
<text x="127.2" y="131.7">4</text>
<text x="182.5" y="128.3" transform="rotate(-90 182.5 128.3)">3</text>
<text x="185.1" y="128.3" transform="rotate(-90 185.1 128.3)">2</text>
<text x="187.6" y="128.3" transform="rotate(-90 187.6 128.3)">1</text>
<text x="88.9" y="135.4">B4</text>
<text x="88.9" y="132.8">B3</text>
<text x="101.8" y="134.3">3</text>
<text x="101.8" y="136.8">4</text>
<text x="130.7" y="136.8">CONN-H4</text>
<text x="228.5" y="132.7">10k</text>
<text x="241.4" y="132.8">OUT_PWM_0</text>
<text x="15.9" y="143.5" transform="rotate(-90 15.9 143.5)">VSS</text>
<text x="18.5" y="143.5" transform="rotate(-90 18.5 143.5)">VDD</text>
<text x="21" y="143.5" transform="rotate(-90 21 143.5)">VEE</text>
<text x="26.1" y="143.5" transform="rotate(-90 26.1 143.5)">RS</text>
<text x="28.6" y="143.5" transform="rotate(-90 28.6 143.5)">RW</text>
<text x="31.2" y="143.5" transform="rotate(-90 31.2 143.5)">E</text>
<text x="36.3" y="143.5" transform="rotate(-90 36.3 143.5)">D0</text>
<text x="38.8" y="143.5" transform="rotate(-90 38.8 143.5)">D1</text>
<text x="41.3" y="143.5" transform="rotate(-90 41.3 143.5)">D2</text>
<text x="43.9" y="143.5" transform="rotate(-90 43.9 143.5)">D3</text>
<text x="46.4" y="143.5" transform="rotate(-90 46.4 143.5)">D4</text>
<text x="49" y="143.5" transform="rotate(-90 49 143.5)">D5</text>
<text x="51.5" y="143.5" transform="rotate(-90 51.5 143.5)">D6</text>
<text x="54" y="143.5" transform="rotate(-90 54 143.5)">D7</text>
<text x="70.8" y="139.6" transform="rotate(-90 70.8 139.6)">1</text>
<text x="73.3" y="139.6" transform="rotate(-90 73.3 139.6)">2</text>
<text x="105.3" y="141.9">CONN-H4</text>
<text x="125.2" y="143.5" transform="rotate(-90 125.2 143.5)">B5</text>
<text x="180.2" y="141.9">SIL-100-03</text>
<text x="14.9" y="148.5" transform="rotate(-90 14.9 148.5)">1</text>
<text x="17.4" y="148.5" transform="rotate(-90 17.4 148.5)">2</text>
<text x="20" y="148.5" transform="rotate(-90 20 148.5)">3</text>
<text x="25.1" y="148.5" transform="rotate(-90 25.1 148.5)">4</text>
<text x="27.6" y="148.5" transform="rotate(-90 27.6 148.5)">5</text>
<text x="30.1" y="148.5" transform="rotate(-90 30.1 148.5)">6</text>
<text x="35.2" y="148.5" transform="rotate(-90 35.2 148.5)">7</text>
<text x="37.8" y="148.5" transform="rotate(-90 37.8 148.5)">8</text>
<text x="40.3" y="148.5" transform="rotate(-90 40.3 148.5)">9</text>
<text x="42.8" y="149.7" transform="rotate(-90 42.8 149.7)">10</text>
<text x="45.3" y="149.5" transform="rotate(-90 45.3 149.5)">11</text>
<text x="47.9" y="149.6" transform="rotate(-90 47.9 149.6)">12</text>
<text x="50.4" y="149.7" transform="rotate(-90 50.4 149.7)">13</text>
<text x="52.9" y="149.7" transform="rotate(-90 52.9 149.7)">14</text>
<text x="75.4" y="148.1">BUZZER</text>
<text x="75" y="153.2">BUZZER</text>
<text x="90.2" y="153.2">B2</text>
<text x="188.2" y="150.3">BC547BP</text>
<text x="203.2" y="154.4">B5</text>
<text x="239" y="154.2">BC547BP</text>
<text x="26.2" y="161.7" transform="rotate(-90 26.2 161.7)">RS</text>
<text x="31.2" y="160.2" transform="rotate(-90 31.2 160.2)">E</text>
<text x="46.4" y="161.5" transform="rotate(-90 46.4 161.5)">D4</text>
<text x="49" y="161.5" transform="rotate(-90 49 161.5)">D5</text>
<text x="51.5" y="161.5" transform="rotate(-90 51.5 161.5)">D6</text>
<text x="54" y="161.5" transform="rotate(-90 54 161.5)">D7</text>
<text x="161.5" y="158.2">PWM_1</text>
<text x="178.9" y="160.7">1k</text>
<text x="217" y="156.8">1k</text>
<text x="28.6" y="162.4" transform="rotate(-90 28.6 162.4)">RW</text>
<text x="90.2" y="162">B3</text>
<text x="90.2" y="170.9">B4</text>
<text x="186.5" y="172.1">10k</text>
<text x="198.2" y="172.2">OUT_PWM_1</text>
<text x="225.9" y="168.3">10k</text>
<text x="232.5" y="169.7">OUT_ENFRIAMIENTO</text>
<text x="15.1" y="174.6">5K</text>
<text x="65.9" y="178.7">SOUNDER</text>
</g>
<g font-size="2.4" fill="#0f0">
<text x="216.5" y="21" transform="rotate(90 216.5 21)">48.00</text>
<text x="216.5" y="55.2" transform="rotate(90 216.5 55.2)">50.00</text>
</g>
<text font-size="1.9" fill="#ff0" x="33.6" y="57.2">VT52, VT100, ANSI</text>
<text font-size="1.4" fill="#ff0" x="31" y="68.7">Xmodem, Ymodem, Zmodem</text>
</svg>
